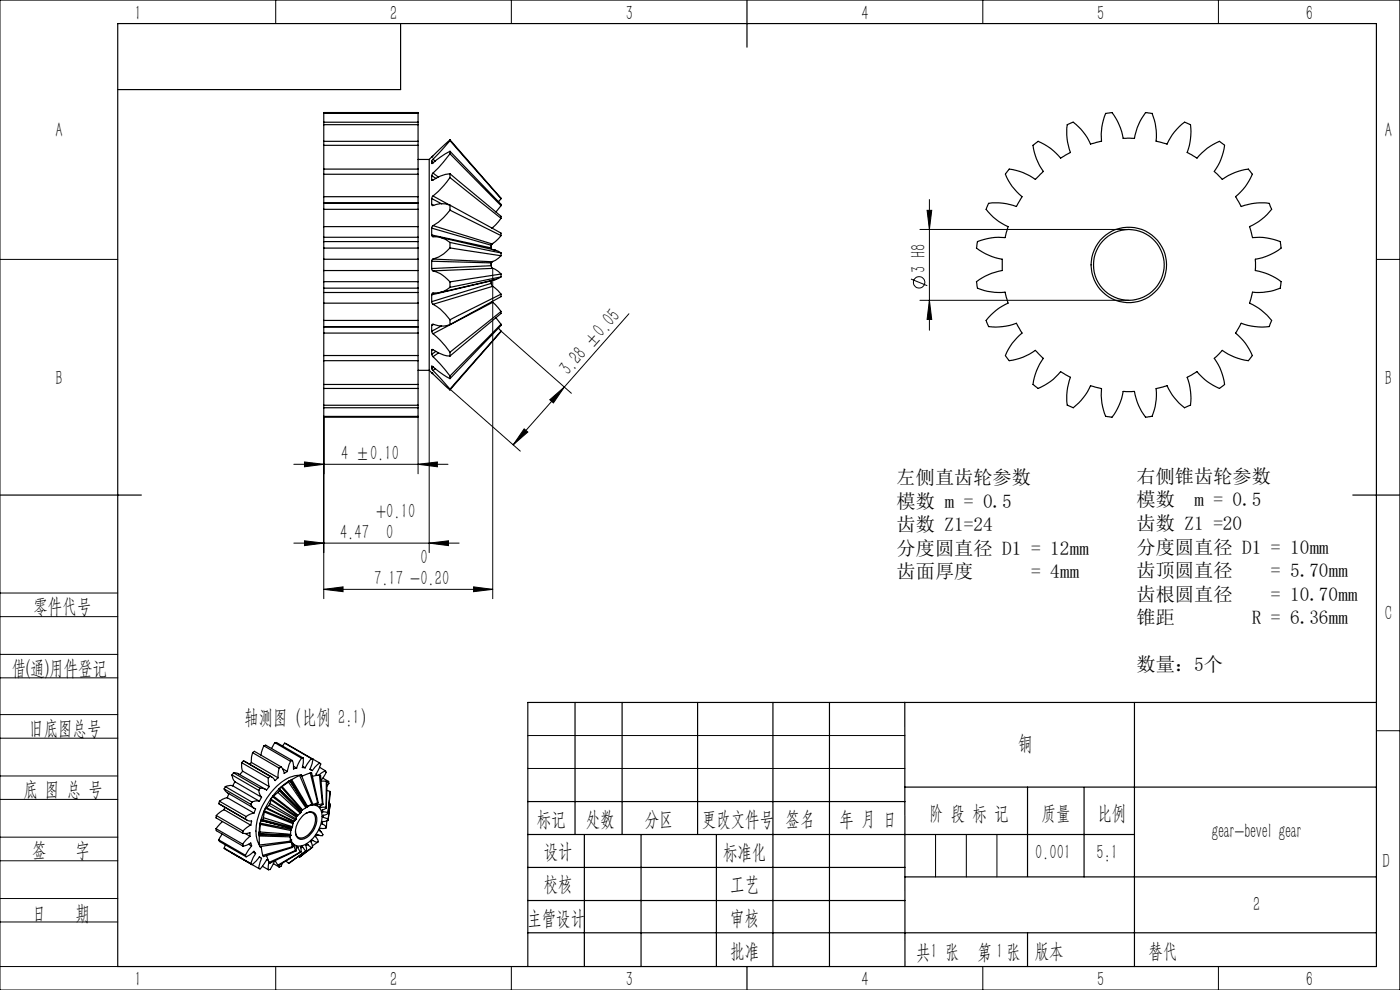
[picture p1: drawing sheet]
<svg xmlns="http://www.w3.org/2000/svg" width="297mm" height="210mm" viewBox="0 0 297 210" stroke-linecap="round" stroke-linejoin="round" font-family="sans-serif">
<g fill="none" stroke="#000" stroke-width=".21">
<path d="M0 0h297v210h-297zM58.5 0v5M108.5 0v5M208.5 0v5M258.5 0v5M0 55h25M104.5 56.9v70.1M193.3 59.2l3.4 1.4M195.2 48.7h44.3M196.7 44.6h1l-.5 4.1zM197.2 42.3v27.8M292 55h5"/>
<path d="M91.1 78.6v38.6M106.3 70.2l14.9 13.2M133.4 66.6l-13.7 15.5M195.2 63.7h44.3M197.2 63.7l.5 4.1h-1zM62.3 98.5h32.7M64.6 98l4.1 .5-4.1 .5zM68.7 88.3v38.7M88.7 98.5l4.1-.5v1zM88.7 88.3v12.2M95.5 82.5l14.9 13.2M111.2 91l.8 .6-3.1 2.8z"/>
<path d="M116.6 84.8l3.1-2.7-2.3 3.4zM119.7 82.1l-10.8 12.3M62.3 115.2h35.1M64.6 114.7l4.1 .5-4.1 .5zM91.1 115.2l4-.5v1zM0 138.8h25M0 125.8h25M0 130.8h25M68.7 125l4.1-.5v1zM68.7 125h35.8M100.5 124.5l4 .5-4 .5zM0 143.8h25"/>
<path d="M0 156.6h25M0 151.6h25M112 156h80M292 155h5M0 169.6h25M0 164.6h25M0 177.6h25M112 163h80M198.5 177v9M205 177v9M211.5 177v9M0 182.6h25"/>
<path d="M0 190.6h25M0 195.6h25M0 205h25M58.5 205v5M108.5 205v5M208.5 205v5M258.5 205v5"/>
<circle cx="195" cy="59.9" r="1.21"/>
</g>
<g fill="none" stroke="#000" stroke-width=".25">
<path d="M25 5h267v200h-267zM85 5v14h-60M158.5 0v10M68.7 37v4.7M68.7 35.9v1.1M68.7 30v.8M68.7 30.8v5.1M68.7 26.4v3.6M68.7 25.9v.5M68.7 24.1v1.8M68.7 24.1v-.2h20v.2M68.7 37h20"/>
<path d="M68.7 35.9h20M68.7 30.8h20M68.7 30h20M68.7 26.4h20M68.7 25.9h20M68.7 24.1h20M88.7 37v4.7M88.7 35.9v1.1M88.7 30v.8M88.7 30.8v5.1M88.7 26.4v3.6M88.7 25.9v.5"/>
<path d="M88.7 24.1v1.8M88.7 33.8h2.4M91.1 33.8v44.8M91.6 33.3h.1M91.6 37.2v.9M91.6 33.3l-.5 .5M91.6 38.1l.2 .2M91.6 37.2l.9 .6M91.6 34.2l.3 .3M91.9 33.8l-.3 .4M91.9 36.7l-.3 .5M91.9 36.7l1.1 .9"/>
<path d="M91.9 33.8l.4 .4M95.5 29.7l-3.9 3.6M95.5 29.7v.1M95.5 29.8l-3.6 4M95.5 32.1l-2.1 1.2-1.7 1.4-.1-.5M95.5 32.1v.5M95.5 32.6l-2.5 3-1.1 1.1M95.5 36.9a10.8 10.8 0 0 0-3.8 1.4l-.1-.2M95.5 36.9v.8M95.5 37.7a18.8 18.8 0 0 1-3.6 3.9M95.5 37.7l10.8 8.6M95.5 36.9l10.8 9v.4"/>
<path d="M95.5 32.1l10.8 11.2v.3M95.5 29.7l10.8 12.4M95.5 32.6l10.8 11M95.5 29.8l10.8 12.3M214.1 35.9a11.7 11.7 0 0 1 5.5 2.2l1.7-1.7a12.1 12.1 0 0 1-2.2-5.6l1.1-.8a11.9 11.9 0 0 1 4.8 3.5l2.1-1.2a11.9 11.9 0 0 1-.7-5.9l1.3-.5a11.9 11.9 0 0 1 3.7 4.7l2.3-.7a12 12 0 0 1 .9-5.8l1.3-.2a12.6 12.6 0 0 1 2.4 5.4h2.4a12.6 12.6 0 0 1 2.3-5.4l1.4 .2a12.6 12.6 0 0 1 .9 5.8l2.3 .7a11.6 11.6 0 0 1 3.7-4.7l1.3 .5a12.5 12.5 0 0 1-.8 5.9l2.1 1.2a11.9 11.9 0 0 1 4.8-3.5l1.1 .8a12.1 12.1 0 0 1-2.2 5.6l1.7 1.7a12.1 12.1 0 0 1 5.5-2.2l.9 1.1a11.9 11.9 0 0 1-3.6 4.7l1.2 2.1a12.1 12.1 0 0 1 5.9-.7l.6 1.3a12.4 12.4 0 0 1-4.7 3.7l.6 2.3a12.6 12.6 0 0 1 5.9 .9l.2 1.3a12.2 12.2 0 0 1-5.5 2.4v2.4a12.2 12.2 0 0 1 5.5 2.4l-.2 1.3a12.6 12.6 0 0 1-5.9 .9l-.6 2.3a12.4 12.4 0 0 1 4.7 3.7l-.6 1.3a12.7 12.7 0 0 1-5.9-.7l-1.2 2.1a11.9 11.9 0 0 1 3.6 4.7l-.9 1.1a12.1 12.1 0 0 1-5.5-2.2l-1.7 1.7a12.1 12.1 0 0 1 2.2 5.6l-1.1 .8a11.9 11.9 0 0 1-4.8-3.6l-2.1 1.2a12.7 12.7 0 0 1 .8 6l-1.3 .5a12 12 0 0 1-3.7-4.7l-2.3 .6a12.6 12.6 0 0 1-.9 5.9l-1.4 .2a12.2 12.2 0 0 1-2.3-5.5h-2.4a12.2 12.2 0 0 1-2.4 5.5l-1.3-.2a12 12 0 0 1-.9-5.9l-2.3-.6a12.4 12.4 0 0 1-3.7 4.7l-1.3-.5a12.1 12.1 0 0 1 .7-6l-2.1-1.2a11.9 11.9 0 0 1-4.8 3.6l-1.1-.8a12.1 12.1 0 0 1 2.2-5.6l-1.7-1.7a11.7 11.7 0 0 1-5.5 2.2l-.8-1.1a11.4 11.4 0 0 1 3.5-4.7l-1.2-2.1a12.5 12.5 0 0 1-5.9 .7l-.5-1.3a11.9 11.9 0 0 1 4.7-3.7l-.7-2.3a12.4 12.4 0 0 1-5.8-.9l-.2-1.3a12.6 12.6 0 0 1 5.4-2.4v-2.4a12.6 12.6 0 0 1-5.4-2.4l.2-1.3a12.4 12.4 0 0 1 5.8-.9l.7-2.3a11.9 11.9 0 0 1-4.7-3.7l.5-1.3a11.9 11.9 0 0 1 5.9 .7l1.2-2.1a11.4 11.4 0 0 1-3.5-4.7zM68.7 52.6v2.4M68.7 51.3v1.3M68.7 59.8v1.3M68.7 57.4v2.4M68.7 50.3v1M68.7 44.4v3.7M68.7 43.1v1.3"/>
<path d="M68.7 43v.1M68.7 55v2.4M68.7 48.1v2.2M68.7 41.7v1.3M68.7 50.3h20M68.7 43h20M68.7 55h20M68.7 52.6h20M68.7 51.3h20M68.7 59.8h20M68.7 57.4h20M68.7 48.1h20"/>
<path d="M68.7 44.4h20M68.7 43.1h20M68.7 41.7h20M88.7 52.6v2.4M88.7 51.3v1.3M88.7 59.8v1.3M88.7 57.4v2.4M88.7 50.3v1M88.7 44.4v3.7M88.7 43.1v1.3M88.7 43v.1M88.7 55v2.4"/>
<path d="M88.7 48.1v2.2M88.7 41.7v1.3M91.6 55.4v1.6M91.6 57l.3 .5M91.6 42.1v1.2M91.6 43.3l.2 .3a5.1 5.1 0 0 1 3.7-.1M91.6 48.4v1.4M91.6 49.8l.2 .4a5.5 5.5 0 0 1 3.7 1.2M91.6 55.4l12.6 .4M91.6 49.8l12.6 2.8M91.6 48.4l12.6 3.6M91.6 43.3l.4 .3"/>
<path d="M91.6 42.1l2.1 1.1M91.9 57.5a7.1 7.1 0 0 1 3.6 2.3M91.9 55l-.3 .4M91.9 41.6l-.3 .5M91.9 47.9l-.3 .5M91.9 55l12.5 .5M91.9 47.9l12.5 3.8M91.9 41.6l3.5 1.9M93.3 50.3l11.9 2.8-.9-.2-.1-.3M95.5 52.6l10.8 1.6M95.5 52.6a7.1 7.1 0 0 1-3.6 2.4M95.5 59.8v1.2"/>
<path d="M95.5 43.5v1.1M95.5 44.6a12 12 0 0 1-3.6 3.3M95.5 51.4v1.2M95.5 51.4l10.8 2.2M95.5 44.6l10.8 5.4M95.5 43.5l10.8 6v.5M104.2 56.4l.3 .5M104.2 55.8v.6M104.2 52v.6M104.2 59.6v.5M104.2 56.4l-12.6 .6M104.2 59.5v.1"/>
<path d="M104.2 59.6l-12.6 2.9M104.4 55.5l-.2 .3M104.4 51.7l-.2 .3M104.5 56.9l1.2 .6 .6 .6M104.5 51.6l-.3 .5v.5M104.5 55.4l-.3 .4v.6M104.5 56.9l-12.6 .6M105.2 53.1l1.1 .5M106.3 58.1l-10.8 1.7M106.3 54.2l-1.2 1-.7 .3M106.3 53.6v.6M106.3 58.1v.6"/>
<path d="M106.3 58.7l-10.8 2.3M106.3 58.7l-1.1 .6M106.3 50l-1.2 1.3-.7 .4M106.3 46.3l-1.9 2.1 .1-.1M106.3 43.6l-1.1 1.4M106.3 42.1l-.5 .7M68.7 61.1v.9M68.7 64.3v3.7M68.7 68v1.3M68.7 69.3v.1M68.7 62v2.3M68.7 70.7v4.7"/>
<path d="M68.7 75.4v1.1M68.7 69.4v1.3M68.7 76.5v5.1M68.7 62h20M68.7 69.4h20M68.7 61.1h20M68.7 68h20M68.7 64.3h20M68.7 69.3h20M68.7 75.4h20M68.7 70.7h20M68.7 76.5h20"/>
<path d="M88.7 61.1v.9M88.7 64.3v3.7M88.7 68v1.3M88.7 69.3v.1M88.7 62v2.3M88.7 70.7v4.7M88.7 75.4v1.1M88.7 69.4v1.3M88.7 76.5v5.1M88.7 78.6h2.4M91.1 78.6l.5 .5M91.6 62.5v1.5"/>
<path d="M91.6 64l.3 .5M91.6 69v1.3M91.6 70.3l.3 .5M91.6 74.3l.1-.2 .2 .1a6.4 6.4 0 0 0 3.6 1.3M91.6 74.3v.9M91.6 75.2l.3 .5M91.6 77.7l3.9 2.6M91.6 77.7v.5M91.6 78.2l.3 .4M91.6 79.1l3.9 3.6M91.6 79.1h.1M91.6 77.7h.1"/>
<path d="M91.8 74.1l-.2 .2M91.9 64.5a9.8 9.8 0 0 1 3.6 3.3M91.9 70.8a18 18 0 0 1 3.6 3.9M91.9 75.7l1.5 1.5 2.1 2.6M91.9 78.6l3.6 3.9M91.9 77.9l-.3 .3M92 68.8l-.4 .2M92.4 78.2l-.5 .4M92.5 74.5l-.9 .7M93 74.9l-1.1 .8M93.7 69.1l-2.1 1.2M95.5 61a5.5 5.5 0 0 1-3.8 1.2l-.1 .3"/>
<path d="M95.5 67.8v1.1M95.5 68.9a5.8 5.8 0 0 1-3.8-.1l-.1 .2M95.5 74.7v.8M95.5 79.8v.5M104.2 60.1l.3 .6M104.2 60.1l.1-.6 .9-.2-11.9 2.7M104.2 60.1l-12.6 3.9M104.4 64l.1 .1M104.5 60.7l1.8 1.7M104.5 64.1l1.8 2M104.5 60.7l-12.6 3.8M104.5 64.1l-12.6 6.7"/>
<path d="M105.2 67.4l1.1 1.4M105.8 69.6l.5 .6M106.3 62.4l-10.8 5.4M106.3 62.4v.5l-10.8 6M106.3 66.1l-10.8 8.6M106.3 66.1v.4l-10.8 9M106.3 70.2l-10.8 12.5M106.3 68.8v.2l-10.8 11.3M106.3 68.8l-10.8 11M106.3 70.2l-10.8 12.3M68.7 81.6v.8M68.7 82.4v3.6"/>
<path d="M68.7 86v.5M68.7 86.5v1.8M68.7 88.3v.2h20v-.2M68.7 82.4h20M68.7 81.6h20M68.7 86h20M68.7 86.5h20M68.7 88.3h20M88.7 81.6v.8M88.7 82.4v3.6M88.7 86v.5M88.7 86.5v1.8"/>
<path d="M95.5 82.5v.2M0 105h30M287 105h10M53.6 159.7l-.3 1.1v.9M53.6 159.7l.4-.3 5.6 3.3M53.6 159.7l5.6 3.2M56 158.2l-.6 2M56 158.2l.4-.1 5.6 3.2M56 158.2l5.6 3.3M58.3 157.5l-.7 1.3M58.3 157.5h.4l5.6 3.3M58.3 157.5l5.7 3.3"/>
<path d="M60.4 157.6l-.5 .6M60.4 157.6l6 3.4M60.4 157.6l5.7 3.3M122 149v28M132 149v28M148 149v28M164 149v56M176 149v56M191.9 149l.1 56M240.7 149v56M292 149h-180v56M45.8 175.8l.1 .4 5.6 3.3"/>
<path d="M45.8 175.8l5.7 3.3M45.9 173l-.1 .5 5.7 3.2M45.9 173l5.6 3.3M46.4 170.5l6 3.4M46.4 178.1l.2 .4 5.6 3.2M46.4 170.5l5.7 3.2M46.4 178.1l5.7 3.3M46.6 170l-.2 .5M46.6 170l5.6 3.2M47.1 176.9l-.7 1.2M47.2 174.3l-1.4 1.5M47.6 167.3l.7 .9 5.6 3.3"/>
<path d="M47.6 171.8l-.9 .5-.8 .7M47.6 179.9l7.3 4.3M47.6 167.3l5.6 3.3M47.6 171.8l5.6 3.2M47.6 179.9l5.6 3.3M47.7 171.2l-.1 .6M47.8 166.9l-.2 .4M47.8 179.2l-.2 .7M47.8 166.9l5.6 3.2M48.2 169.2l-1 .3-.6 .5M48.2 169.2l5.7 3.3M48.5 168.4l-.3 .8"/>
<path d="M49.2 164.4l.2 .8 .4 .6M49.2 164.4l5.7 3.3M49.4 166.7l-.6-.1-1 .3M49.4 166.7l5.6 3.3M49.5 163.9l-.3 .5M49.5 163.9l1.1 .2 5.7 3.3M49.5 163.9l5.7 3.3M49.8 165.8l-.4 .9M49.8 165.8l5.7 3.3M51.3 161.8v1l.2 .8M51.3 161.8l5.6 3.3M51.5 163.6l-.6 .7"/>
<path d="M51.5 163.6l5.6 3.3M51.5 179.1v.4M51.5 176.7l.9 .1 .6-.2v.8M51.5 176.3v.4M51.6 161.4l-.3 .4M51.6 161.4l6 3.4M51.6 161.4l5.7 3.3M52 176.8l1 .6M52.1 173.7l.6 .4 .7 .1-.2 .8M52.2 173.2l-.1 .5M52.7 179.1l.7 .3M53 177.4l-1.5 1.7"/>
<path d="M53.2 175l-.8 .5-.9 .8M53.2 170.6a1.53 1.53 0 0 0 1 1l-.3 .9M53.3 161.7l-.4 .4M53.3 161.7l5.7 3.3M53.4 179.4l-1.3 2M53.4 179.4l-.2-.6-.8 .5-.9 .2M53.4 170.1l-.2 .5M53.9 172.5l-1.7 .7M54.9 167.7l.3 1 .3 .4M55 177.1v.2M55 177.1l6.6 .1M55 177.3v1.9"/>
<path d="M55 177.3l6.6 .2M55 170l-.7-.1-.9 .2M55 176.9v-.4v.6M55 176.9l6.6 .3M55.1 176.5l-.1 .4M55.1 176.5l6.5 .5M55.2 167.2l-.3 .5M55.2 174.6v.3M55.2 174.9l-.1 1.6M55.2 174.9l6.5 1.3M55.2 174.6l6.5 1.3M55.2 179.6l.3 .2"/>
<path d="M55.4 174.1l-.2 .5M55.4 174.1l6.4 1.6 .2-.1M55.4 179.6l.3 1.9M55.5 169.1l-.5 .9M55.7 173.9l-.3 .2M55.7 173.9l6.3 1.7M55.9 173.5l-.2 .4M55.9 173.5l6.2 1.9M56 172.2l-.1 1.3M56 172.2l6.1 2.5M56.1 172l-.1 .2M56.1 172l6.1 2.5"/>
<path d="M56.3 171.4l-.2 .6M56.3 171.4l6 2.9M56.4 171.3l-.1 .1M56.4 171.3l6 2.9M56.9 165.1v.7l.2 1.1M57.1 170.8l-.7 .5M57.1 170.8l5.6 3.1M57.1 166.9l-.2 .2a.44 .44 0 0 1-.3 .4 .44 .44 0 0 1-.5-.2l-.9-.1M57.3 164.7l-.4 .4M57.3 164.7l.6 .3 .4 .6 .7-.6M57.3 170.5l-.2 .3M57.3 170.5l5.5 3.2"/>
<path d="M57.4 169.6l-.1 .9M57.4 169.6l5.5 3.7M57.5 169.5l-.1 .1M57.5 169.5l5.5 3.7M57.8 169l-.3 .5M57.8 169l5.3 4M58 168.8l-.2 .2M58 168.8l5.2 4.1M58.9 168.1l-.9 .7M58.9 168.1l4.8 4.4M59.2 162.9l-.2 2.1M59.2 167.3l.1 .4"/>
<path d="M59.2 167.3l4.7 4.7M59.3 167.7l-.4 .4M59.3 167.7l4.6 4.6M59.3 167.5l4.6 4.6M59.6 162.7l-.4 .2M59.6 162.7l.4 .4 .3 1 .7-.5M59.7 167l-.5 .3M59.7 167l4.4 4.9M59.8 166.8l-.1 .2M59.8 166.8l4.4 5M60 163.1l1 .5M61.2 165.9l-1.4 .9"/>
<path d="M61.2 165.9l3.7 5.4M61.5 165.6a14 14 0 0 0-6.5 11.2M61.5 165.7l-.3 .2M61.5 165.7l3.6 5.5M61.5 165.6l3.6 5.6M61.5 165.6v.1M61.6 177.2v.3M61.6 177.2h.1M61.6 178.4v.2M61.6 177.5v.9M61.6 178.4l-6.6 .8M61.6 161.5l-.6 2.1"/>
<path d="M61.6 178.6l-6.5 1-.1-.4M61.6 177v.2M61.7 165.5l-.5 .3 .3-.2M61.7 165.5l3.4 5.6M61.7 176.2l-.1 .8M61.7 178.2l.1 .1M61.7 178.2h.1M61.7 178.2l-.1 .4M61.7 175.9v.3M61.8 175.6v.1M61.8 175.7l-.1 .2M61.8 178.3v.3"/>
<path d="M61.8 178.3l-.1 .1M61.8 178.6l.2 1M61.8 178.6h-.4M61.9 165.4l-.2 .1M61.9 165.4l3.4 5.7M62 179.6l.1 .2M62 179.6l-6.3 1.9M62 161.3l-.4 .2M62 161.3l.3 1.8 .6-.2M62.1 179.8l-6.2 1.9-.2-.2M62.1 175.4l-.1 .2M62.1 174.7v.7"/>
<path d="M62.1 179.1v.7M62.2 179l.1 .1M62.2 179l-.1 .1M62.2 174.5l-.1 .2M62.3 179.1l.1 .3M62.3 162.6l.6 .3M62.3 179.1l-.2 .1M62.3 174.3l-.1 .2M62.4 174.2l-.1 .1M62.4 179.4l.3 1M62.4 179.4h-.3M62.7 173.9l-.3 .3"/>
<path d="M62.8 173.7l-.1 .2M62.9 173.3l-.1 .4M62.9 179.5h.1M62.9 179.5l.1 .1M62.9 179.5l-.1 1M63 173.2l-.1 .1M63 179.6l.2 .2M63 179.6h-.1M63.1 173l-.1 .2M63.2 172.9l-.1 .1M63.2 179.8l.5 .9M63.2 179.8l-.3 .1"/>
<path d="M63.6 164.5l.3-.1 2.4 6.1M63.6 164.5l-1.7 .9M63.6 164.5l2.5 6.1M63.6 164.5a8.2 8.2 0 0 0-6.1 3.6 12.7 12.7 0 0 0-3 9.7l.5 1.5M63.7 172.5l-.5 .4M63.8 179.6h.1M63.9 172.3l-.2 .2M63.9 172.1v.2M63.9 179.6v1.1M63.9 172l-.1 .1M64 160.8l-1.1 2.1M64 164.5h.2"/>
<path d="M64 179.6l.2 .1M64 179.6h-.1M64 179.6h-.2M64.1 171.9l-.2 .1M64.2 171.8l-.1 .1M64.2 179.7l.7 .8M64.2 162.6l.5 .3M64.2 179.7l-.4 .1M64.2 173a1.81 1.81 0 0 1 2.6-.5 3.3 3.3 0 0 1-.4 3.8 2.95 2.95 0 0 1-2.9 1.7 2.04 2.04 0 0 1-.7-2.6l.7-1.5zM64.3 160.8h-.3M64.3 160.8v.9l-.2 1.1 .6 .1M64.9 171.3l-.7 .5"/>
<path d="M64.9 172.5a1.28 1.28 0 0 1 1.4-.1 1.28 1.28 0 0 1 .6 1.4 4 4 0 0 1-3.2 4 1.24 1.24 0 0 1-1-1.5M65.1 171.2l-.2 .1M65.1 171.2h.1M65.1 171.1v.1a2.06 2.06 0 0 1 2.3-.2 2.06 2.06 0 0 1 .9 2.2 7.2 7.2 0 0 1-4.3 6.2 1.97 1.97 0 0 1-2.4-2.2M65.3 171.1h-.2M65.3 179.2l.8 .6M65.3 179.2h-.4l.2 1.2M65.3 179.2l-.4 .1M65.8 163.2l.2 .1M65.8 164h.3l1.4 6.3M65.8 164l-1.8 .7M65.8 164l1.6 6.3"/>
<path d="M66.1 160.9l-1.4 2M66.1 160.9l.3 .1M66.1 170.6l-.8 .5M66.1 179.8l-2.5 2M66.1 170.6l.1 .1M66.3 170.6v.1M66.3 179.7l-2.7 2.1M66.3 170.5l-.2 .1M66.3 170.5l-.3 .3 .2-.1M66.3 170.7h-.1M66.4 161l-.6 2.2M66.4 178.3l1 .4"/>
<path d="M66.4 178.3h-.2l-.3 .2 .4 1.2-.2 .1M66.4 161l1.4 .8M66.4 178.3l-.3 .1M67 170.8h.1M67 170.7v.1M67.1 170.6v.2M67.2 177.1l.6 .1M67.2 170.6l.1 .2M67.3 170.8h-.2M67.4 170.3l-1.1 .4M67.4 170.3h.1M67.4 178.7l-1.1 .7"/>
<path d="M67.5 170.3l-.5 .5M67.7 176l.1 .2M67.7 176l.5 .5M67.7 176.1l.1 .1M67.8 164.4l.2 .1 .5 6.1M67.8 164.4l-1.5 .3M67.8 171.2l.1 .1M67.8 176.2l.7 .9-.1 .2h-.4l-.7-.2-.4 .3 .5 .7 .1 .4-.1 .2M67.8 164.4l.6 6.1M67.8 171.2h.1M67.8 161.8l-1.5 1.7-.5-.3M67.8 161.8l.3 .3-1.1 2.1 .2 .3"/>
<path d="M67.8 162.8l1.2 .7M67.8 171.1v.1M67.8 171.1l.1 .2M67.9 171.3h.1M67.9 171l.1 .3M68.1 165.7h1.1M68.3 171.9v.1M68.3 174.6v.2M68.3 172v.1M68.3 171.9v.2M68.3 172.1l.1 .1M68.3 174.8l1 .6"/>
<path d="M68.4 170.5l-1.1 .3M68.4 170.5l.1 .1M68.4 171.8l-.1 .2M68.4 171.8v.4M68.4 172.2l1.2 .2M68.5 165.1l1.2 .7M68.5 170.6l-.7 .5M68.5 173v.4M68.5 173.4l1.1 .4M69 163.5l-1.3 .9M69 163.5l.2 .3-.1 .3-1 1.4M69.2 171.2l-1.2 .1"/>
<path d="M69.2 171.2l.1 .2M69.2 165.7l.2 .3-.1 5.4M69.2 165.7v5.5M69.3 171.4l-.9 .4M69.3 175.4l-.1 .2-.4 .1h-.9l-.2 .3M69.3 167.7l.7 .2M69.3 174.1v1.3M69.6 172.4v.2M69.6 172.6l-1.1 .4v.4M69.6 173.8v.3l-1.3 .3v.4M69.7 165.8l-.4 .1M69.7 165.8l.1 .4-.4 .5"/>
<path d="M69.8 170.4l.3 .2M70 167.9l-.4 4.7M70 167.9l-.4 4.5M70.1 170.6l-.5 3.4M70.1 170.6l-.5 3.2M112 177h128.7M112 170h80M124 177v28M136 177v28M152 177v28M191.9 167h100.1M218 167v18.9"/>
<path d="M230 167v19M52.1 181.4l.1 .3M53.2 183.2l.2 .2 .3-.1 1.3-1.5 .4 .2 .1 .1-.6 2.1M53.7 180.8l.5 .2M54.2 181l-1 2.2M54.2 181l-.3-.4-.8 .7-.9 .4M55 181.8l.2 .1M55.7 183.8l1.2 .7M56.6 181.5l.5 1.4M56.9 182.4h-.3l-.5 .8a1.71 1.71 0 0 1-1.1 1.1l-.1-.1M57 182.9l-.1 1.6M58 183.2l1.2 .7"/>
<path d="M58.2 182.6l-.9 1.9h-.4M58.4 182.6l.5 .9M59.1 183.5l.1 .4M59.9 183.1l-.3 .7-.4 .1M60.7 182.6l.5 .5M62.7 180.4l.1 .1M62.7 180.4l-5.6 2.5M62.8 180.5l-5.5 2.6-.2-.2M63.3 181.7l.3 .1M63.7 180.7h.2M63.7 180.7l-4.8 2.8M63.9 180.7l-4.6 2.8h-.4"/>
<path d="M64.9 180.5l-3.7 2.6M65.1 180.4l-3.9 2.7M65.1 180.4l-.2 .1M112 197.9h180M112 184h80M112 191h80M192 186h100M218 197.9v7.1M158.5 205v5"/>
<circle cx="239.5" cy="56.2" r="8"/>
<circle cx="239.5" cy="56.2" r="7.5"/>
</g>
<g fill="#000">
<path d="M196.7 44.6h1l-.5 4.1zM197.2 63.7l.5 4.1h-1z"/>
<path d="M64.6 98l4.1 .5-4.1 .5zM88.7 98.5l4.1-.5v1zM64.6 114.7l4.1 .5-4.1 .5zM91.1 115.2l4-.5v1zM68.7 125l4.1-.5v1zM100.5 124.5l4 .5-4 .5z"/>
<path d="M116.6 84.8l3.1-2.7-2.3 3.4zM111.2 91l.8 .6-3.1 2.8z"/>
</g>
<g font-size="4.4">
<text x="28.5" y="4.1">1</text>
<text x="82.8" y="4.1">2</text>
<text x="132.8" y="4.1">3</text>
<text x="182.8" y="4.1">4</text>
<text x="232.7" y="4.1">5</text>
<text x="277" y="4.1">6</text>
<text x="11.8" y="29.1">A</text>
<text x="293.8" y="29.1">A</text>
<text x="196.3" y="57.9" transform="rotate(-90 196.3 57.9)">3 H8</text>
<text x="11.8" y="81.6">B</text>
<text x="120.6" y="79.8" transform="rotate(-49 120.6 79.8)">3.28 ±0.05</text>
<text x="293.8" y="81.6">B</text>
<text x="72.4" y="97.6">4 ±0.10</text>
<text x="79.8" y="110">+0.10</text>
<text x="72.1" y="114.3">4.47</text>
<text x="82" y="114.3">0</text>
<text x="89.2" y="119.7">0</text>
<text x="79.4" y="124.1">7.17 -0.20</text>
<text x="7.1" y="130.1">零件代号</text>
<text x="293.8" y="131.6">C</text>
<text x="2.5" y="143.2">借(通)用件登记</text>
<text x="6.2" y="155.8">旧底图总号</text>
<text x="51.8" y="153.6">轴测图（比例 2:1）</text>
<text x="216" y="159.1">铜</text>
<text x="5" y="168.9">底 图 总 号</text>
<text x="197.1" y="173.8">阶 段 标 记</text>
<text x="221" y="173.8">质量</text>
<text x="232.8" y="173.8">比例</text>
<text x="113.9" y="175.2">标记</text>
<text x="124.3" y="175.2">处数</text>
<text x="136.8" y="175.2">分区</text>
<text x="148.9" y="175.2">更改文件号</text>
<text x="166.7" y="175.2">签名</text>
<text x="178.1" y="175.2">年 月 日</text>
<text x="257.1" y="177.8">gear-bevel gear</text>
<text x="6.8" y="181.9">签</text>
<text x="16" y="181.9">字</text>
<text x="115.3" y="182.1">设计</text>
<text x="153.4" y="182.2">标准化</text>
<text x="219.6" y="182.1">0.001</text>
<text x="232.6" y="182.1">5:1</text>
<text x="293.3" y="184.1">D</text>
<text x="115.3" y="189">校核</text>
<text x="154.9" y="189">工艺</text>
<text x="6.8" y="195.2">日</text>
<text x="16" y="195.2">期</text>
<text x="111.9" y="196.2">主管设计</text>
<text x="154.9" y="196.2">审核</text>
<text x="265.8" y="193.2">2</text>
<text x="154.9" y="203.1">批准</text>
<text x="194.4" y="203.4">共 张</text>
<text x="197.4" y="203.1">1</text>
<text x="207.4" y="203.4">第 张</text>
<text x="211.3" y="203.1">1</text>
<text x="219.5" y="203.1">版本</text>
<text x="243.6" y="203.1">替代</text>
<text x="28.5" y="209.1">1</text>
<text x="82.8" y="209.1">2</text>
<text x="132.8" y="209.1">3</text>
<text x="182.8" y="209.1">4</text>
<text x="232.8" y="209.1">5</text>
<text x="277" y="209.1">6</text>
</g>
<g font-size="4.1">
<text x="190.2" y="102.7">左侧直齿轮参数</text>
<text x="190.2" y="107.7">模数 m = 0.5</text>
<text x="241.1" y="102.4">右侧锥齿轮参数</text>
<text x="241.1" y="107.4">模数</text>
<text x="253.3" y="107.4">m = 0.5</text>
<text x="190.2" y="112.7">齿数 Z1=24</text>
<text x="241.1" y="112.4">齿数 Z1 =20</text>
<text x="190.2" y="117.7">分度圆直径 D1 = 12mm</text>
<text x="241.1" y="117.4">分度圆直径 D1 = 10mm</text>
<text x="190.2" y="122.7">齿面厚度</text>
<text x="218.7" y="122.7">= 4mm</text>
<text x="241.1" y="122.4">齿顶圆直径</text>
<text x="269.6" y="122.4">= 5.70mm</text>
<text x="241.1" y="127.4">齿根圆直径</text>
<text x="269.6" y="127.4">= 10.70mm</text>
<text x="241.1" y="132.4">锥距</text>
<text x="265.6" y="132.4">R = 6.36mm</text>
<text x="241.1" y="142.4">数量：5个</text>
</g>
</svg>
